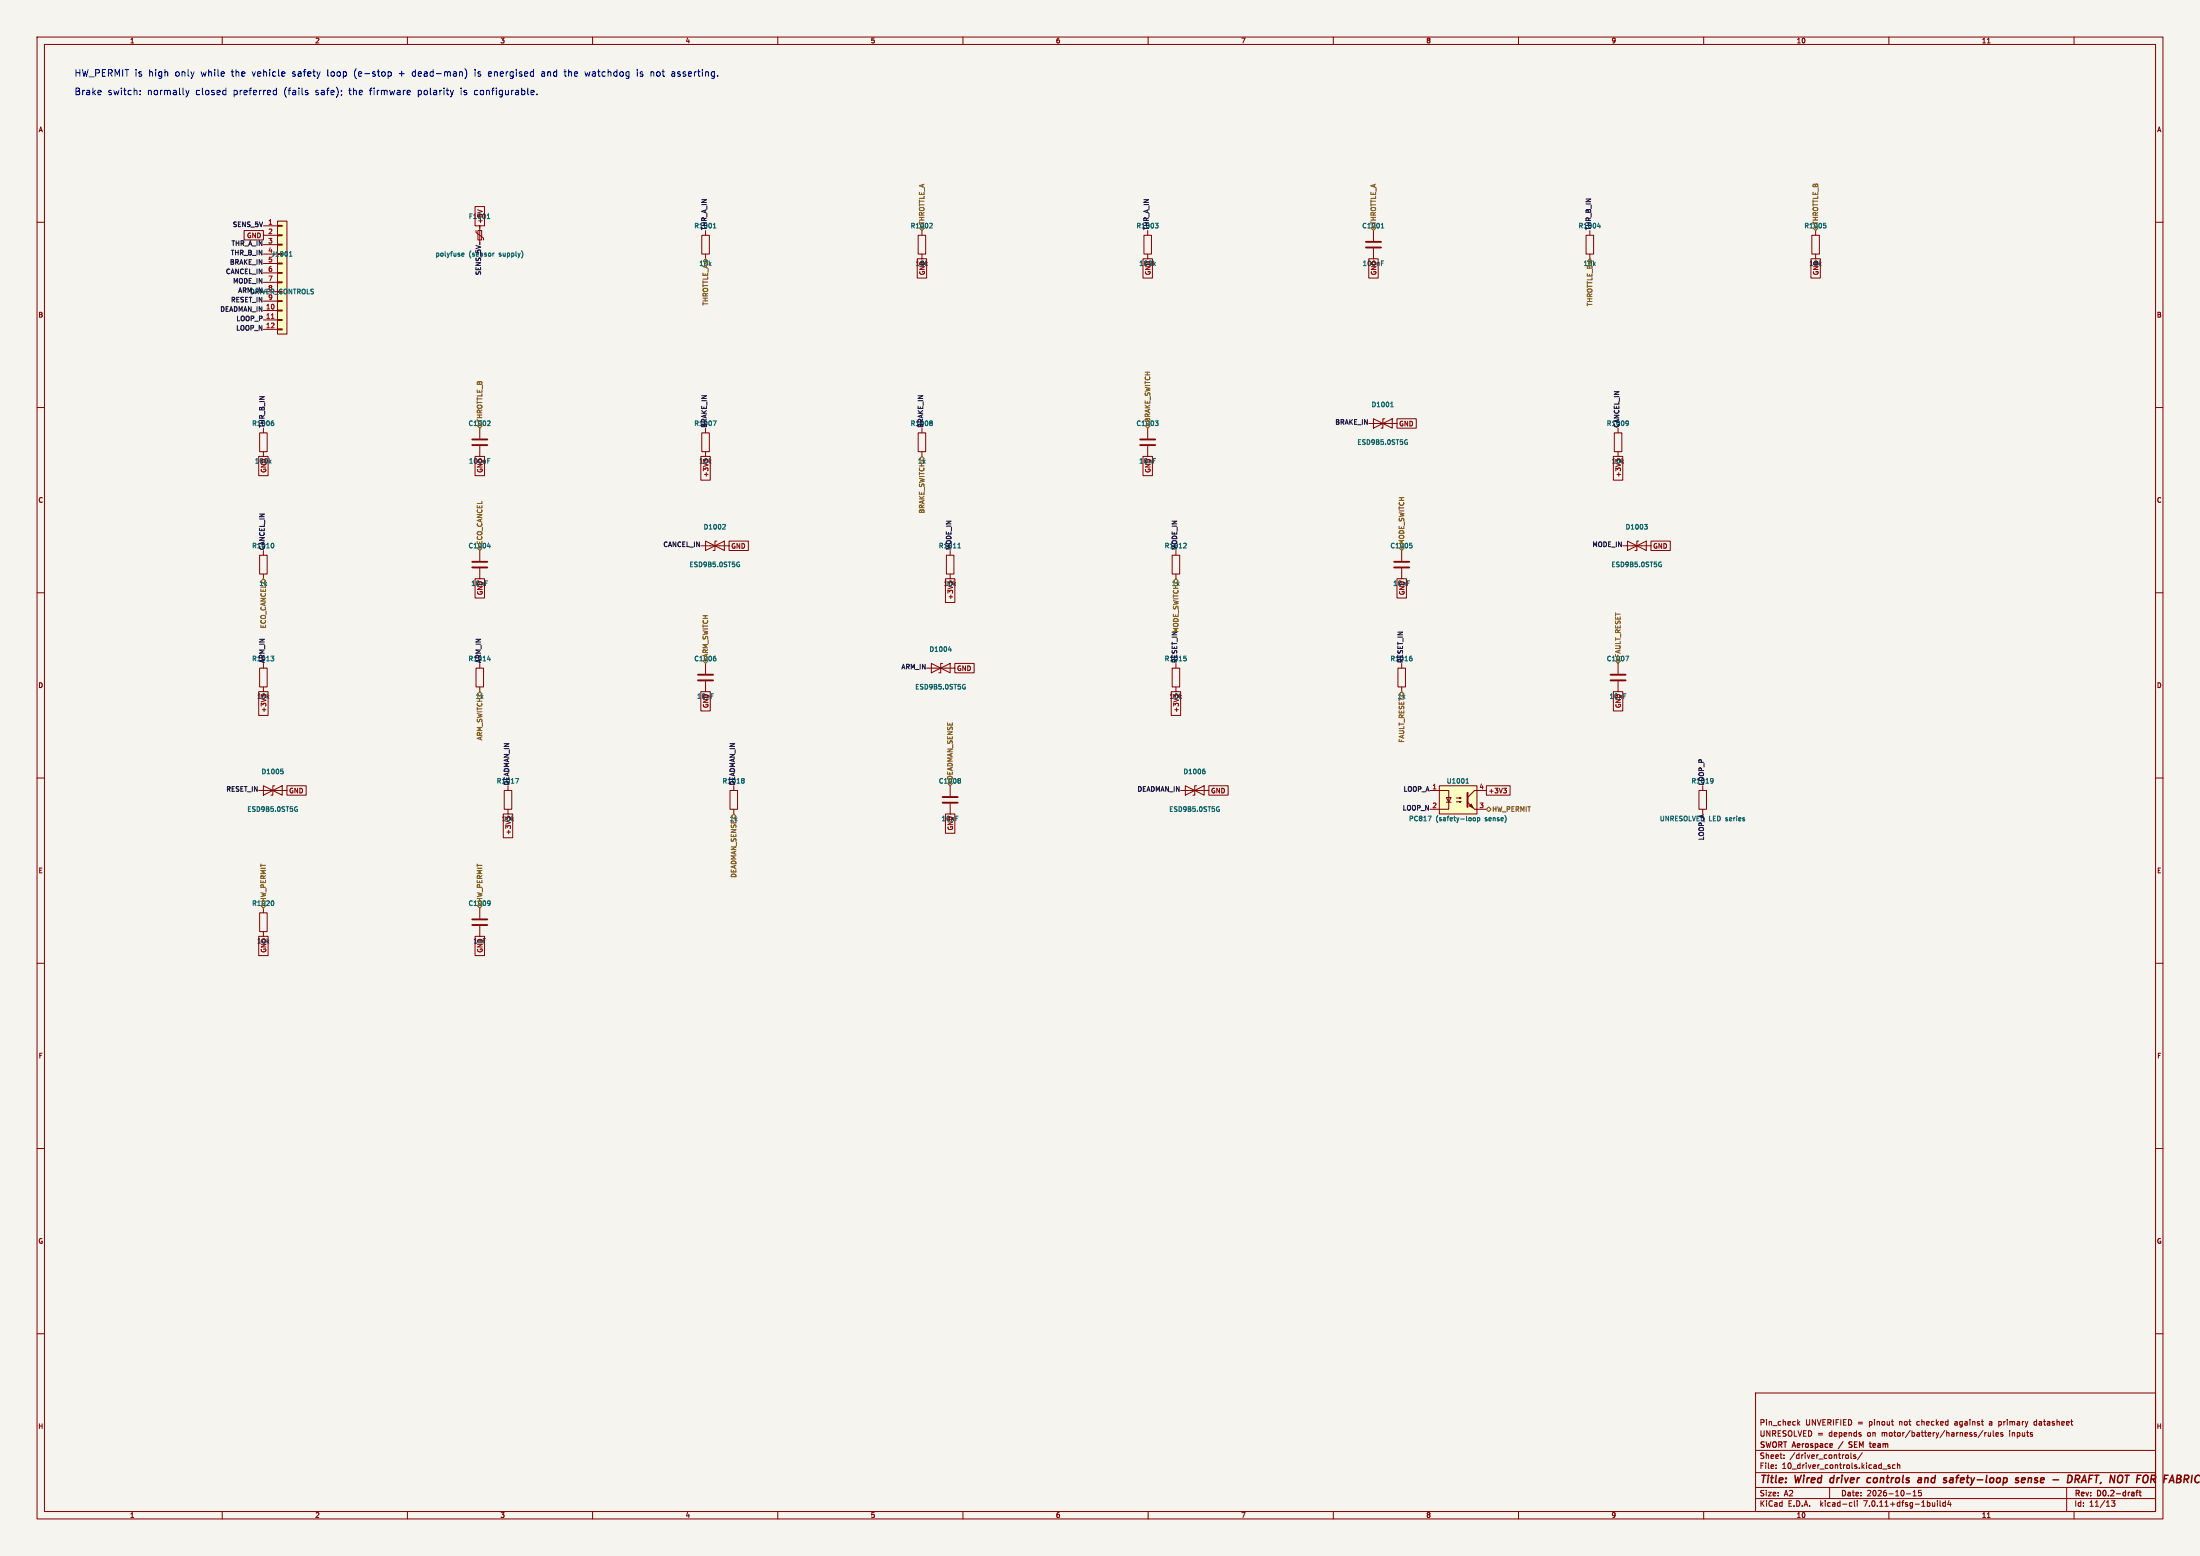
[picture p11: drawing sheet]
<svg xmlns="http://www.w3.org/2000/svg" width="594mm" height="420mm" viewBox="0 0 594 420" stroke-linecap="round" stroke-linejoin="round" font-family="sans-serif">
<path d="M0 0h594v420h-594z" fill="#f5f4ef" stroke="#f5f4ef" stroke-width=".27"/>
<g fill="none" stroke="#840000" stroke-width=".27">
<path d="M10 10h574v400h-574zM12 12h570v396h-570zM60 10v2M110 10v2M160 10v2M210 10v2M260 10v2M310 10v2M360 10v2M410 10v2M460 10v2M510 10v2"/>
<path d="M536.6 11.6h.7M560 10v2M10 60h2M74.9 59.7h2.6v30.5h-2.6zM128.3 55.8h2.5v5.2h-2.5zM128.9 56.6l1.3 .5M582 60h2M65.9 62.2h5.2v2.6h-5.2zM71.1 61h3.8M71.1 63.5h3.8M71.1 66h3.8M71.1 68.6h3.8"/>
<path d="M71.1 71.1h3.8M71.1 73.7h3.8M71.1 76.2h3.8M71.1 78.7h3.8M74.9 76.1h1.3v.2h-1.3zM74.9 73.5h1.3v.3h-1.3zM74.9 71h1.3v.2h-1.3zM74.9 65.9h1.3v.3h-1.3zM74.9 63.4h1.3v.2h-1.3zM74.9 60.8h1.3v.3h-1.3zM128.5 62.2v.5l2.1 1.6v.5M129 62.2h1v2.6h-1z"/>
<path d="M129.5 61v5M189.5 63.5h2v5.1h-2zM190.5 62.2v1.3M190.5 68.6v1.3M247.6 69.9h2.6v5.2h-2.6zM247.9 63.5h2v5.1h-2zM248.9 62.2v1.3M248.9 68.6v1.3M308.6 69.9h2.5v5.2h-2.5zM308.9 63.5h2v5.1h-2zM309.9 62.2v1.3M309.9 68.6v1.3"/>
<path d="M369.6 69.9h2.5v5.2h-2.5zM370.8 62.2v2.8M370.8 67.1v2.8M428.2 63.5h2.1v5.1h-2.1zM429.3 62.2v1.3M429.3 68.6v1.3M488.9 69.9h2.6v5.2h-2.6zM489.2 63.5h2v5.1h-2zM490.2 62.2v1.3M490.2 68.6v1.3M71.1 83.8h3.8M71.1 86.4h3.8"/>
<path d="M71.1 88.9h3.8M71.1 81.3h3.8M74.9 88.8h1.3v.2h-1.3zM74.9 86.2h1.3v.3h-1.3zM74.9 83.7h1.3v.2h-1.3zM74.9 81.2h1.3v.2h-1.3zM10 110h2M70.1 116.8h2v5.1h-2zM71.1 115.6v1.2M129.5 115.6v2.8M189.5 116.8h2v5.1h-2zM190.5 115.6v1.2"/>
<path d="M247.9 116.8h2v5.1h-2zM248.9 115.6v1.2M309.9 115.6v2.8M369.6 114.3h7.6M370.8 113l2.6 1.3-2.6 1.3zM373.4 114.3l2.5-1.3v2.6zM373.9 113h-.5v2.6h-.5M377.2 113h5.2v2.6h-5.2zM435.9 116.8h2v5.1h-2zM436.9 115.6v1.2M582 110h2M69.8 123.2h2.6v5.2h-2.6z"/>
<path d="M71.1 121.9v1.3M128.3 123.2h2.5v5.2h-2.5zM129.5 120.4v2.8M189.2 123.2h2.6v6.4h-2.6zM190.5 121.9v1.3M248.9 121.9v1.3M308.6 123.2h2.5v5.2h-2.5zM309.9 120.4v2.8M435.6 123.2h2.5v6.4h-2.5zM436.9 121.9v1.3M10 160h2M70.1 149.9h2v5h-2z"/>
<path d="M71.1 148.6v1.3M71.1 154.9v1.3M128.3 156.2h2.5v5.2h-2.5zM129.5 148.6v2.8M129.5 153.4v2.8M189.2 147.3h7.6M190.5 146.1l2.5 1.2-2.5 1.3zM193 147.3l2.6-1.2v2.5zM193.5 146.1h-.5v2.5h-.5M196.8 146.1h5.3v2.5h-5.3zM255.3 156.2h2.5v6.4h-2.5zM255.5 149.9h2.1v5h-2.1z"/>
<path d="M256.5 148.6v1.3M256.5 154.9v1.3M316.5 149.9h2v5h-2zM317.5 148.6v1.3M317.5 154.9v1.3M377.2 156.2h2.5v5.2h-2.5zM378.5 148.6v2.8M378.5 153.4v2.8M438.1 147.3h7.7M439.4 146.1l2.6 1.2-2.6 1.3zM442 147.3l2.5-1.2v2.5zM442.5 146.1h-.5v2.5h-.5"/>
<path d="M445.8 146.1h5.2v2.5h-5.2zM582 160h2M71.1 179.1v1.2M129.5 179.1v1.2M190.5 179.1v2.8M251.5 179.1l2.5 1.2-2.5 1.3zM254.5 179.1h-.5v2.5h-.5M257.8 179.1h5.2v2.5h-5.2zM317.5 179.1v1.2M378.5 179.1v1.2M436.9 179.1v2.8M69.8 186.7h2.6v6.4h-2.6z"/>
<path d="M70.1 180.3h2v5.1h-2zM71.1 185.4v1.3M128.5 180.3h2.1v5.1h-2.1zM129.5 185.4v1.3M189.2 186.7h2.6v5.2h-2.6zM190.5 183.9v2.8M250.2 180.3h7.6M254 180.3l2.5-1.2v2.5zM316.2 186.7h2.6v6.4h-2.6zM316.5 180.3h2v5.1h-2zM317.5 185.4v1.3M377.4 180.3h2.1v5.1h-2.1z"/>
<path d="M378.5 185.4v1.3M435.6 186.7h2.5v5.2h-2.5zM436.9 183.9v2.8M10 210h2M69.8 213.4h7.7M71.1 212.1l2.6 1.3-2.6 1.2zM73.7 213.4l2.5-1.3v2.5zM74.2 212.1h-.5v2.5h-.5M77.5 212.1h5.2v2.5h-5.2zM135.9 219.7h2.5v6.4h-2.5zM136.1 213.4h2.1v5h-2.1zM137.2 212.1v1.3"/>
<path d="M137.2 218.4v1.3M197.1 213.4h2v5h-2zM198.1 212.1v1.3M198.1 218.4v1.3M255.3 219.7h2.5v5.2h-2.5zM256.5 212.1v2.8M256.5 216.9v2.8M318.8 213.4h7.6M320 212.1l2.6 1.3-2.6 1.2zM322.6 213.4l2.5-1.3v2.5zM323.1 212.1h-.5v2.5h-.5M326.4 212.1h5.2v2.5h-5.2z"/>
<path d="M386.1 213.4h5.1v3.1M388.6 212.1h10.2v7.6h-10.2zM390.5 215.3h1.3l-.6 1.2zM390.5 216.5h1.3M391.2 216.5v1.9h-5.1M393.2 216.4h1.3M393.2 215.4h1.3M398.1 218.4h3.2M401.3 212.1h6.4v2.5h-6.4zM401.3 213.4h-3.2l-1.9 1.9M405.9 212.8h.8l-.4 .4M406.5 213.2l.2 .3-.2 .5"/>
<path d="M458.7 213.4h2.1v5h-2.1zM459.7 212.1v1.3M459.7 218.4v1.3M582 210h2M10 260h2M69.8 252.7h2.6v5.2h-2.6zM70.1 246.4h2v5.1h-2zM71.1 245.1v1.3M71.1 251.5v1.2M128.3 252.7h2.5v5.2h-2.5zM129.5 245.1v2.8M129.5 249.9v2.8"/>
<path d="M582 260h2M10 310h2M582 310h2M10 360h2M474 376h108v32h-108zM582 360h2M474 397.5h108M474 391.5h108M479.5 396.2v.2M479.5 395.4v.2M481.7 393.5v.2M481.7 392.7v.2"/>
<path d="M485.4 383.2v1.5M485.5 384.1l.5 .6M486 383.7l-.6 .5M498.8 392.7l.3 .3v.4l-.3 .3M499.7 392.2v1.3l.3 .2M501 392.7h-.3l-.2 .2v.2l.5 .1v.4h-.5M502.5 387.2v.4M502.8 392.1l-1.3 1.9M508.3 396.5h1.2M510.3 395.4h-.3l-.3 .2 .1 .2 .5 .1v.4h-.6M510.7 383.7h.5M511.1 384.7h.1"/>
<path d="M511.7 395.4h-.5l-.2 .3 .1 .6h.6M512.3 395.5l.6-.1 .1 1M512.3 394.9v1.5M535.4 386.1l-1.3 1.9M535.9 386.7v1M536.3 386.7l-.4 .3M536.8 386.7l.1 .9 .6-.1M537.2 384.2v.4M537.5 386.7v1M538.2 386.2v1.3l.2 .2M538.9 387.2l.7-.2-.1-.3h-.4l-.2 .2 .1 .7h.5M539.7 384.6l.4 .1"/>
<path d="M539.7 383.7v1.5M540.1 383.7h-.4M540.7 386.7h-.3l-.2 .2v.2l.5 .1v.4h-.5M549.7 383.7l-.5 .3v.5l.5 .2M60 408v2M110 408v2M160 408v2M210 408v2M260 408v2M310 408v2M360 408v2M410 408v2"/>
<path d="M460 408v2M474 404.5h108M474 401.5h108M494 401.5v3M499.6 405.6h.4M500 406.5l-.4 .1M500.7 405.1v1.3l.2 .2M501.5 405.1v.1M501.5 405.6v1M510 408v2M514.7 403.2h1.2M516.5 403.8h.9"/>
<path d="M516.5 402.7l.5-.4v1.5M518.7 402.3h-.7v.7l.7-.1v.7l-.2 .2-.5-.2M523.1 405.1v.1M523.1 405.6v1M523.8 405.1v1.3l.2 .2M525.2 405.6h-.4l-.3 .3 .2 .6h.5M525.2 405.1v1.5M526.2 405l-.3 1.1h.9M526.6 405.6v1M536.6 409.6h.7M558 401.5v6.5M560 408v2"/>
<path d="M570.1 405.1h.9l-.5 .5 .5 .2v.6l-.3 .2-.6-.2"/>
</g>
<path d="M497.6 389.1l-1.3 1.9M499.2 390.6h.7M500.1 389.2h-.6l-.3 .3 .1 .3 .6 .2M506.2 389.7l-.5 .2 .1 .7 .4 .1M506.4 390l-.7 .2M576.7 402.8h.6M577.3 402.3l-.4 .2v1.3M577.6 402.8h.5M577.8 402.3v1.3l.3 .2" fill="none" stroke="#840000" stroke-width=".3"/>
<g fill="none" stroke="#840000" stroke-width=".4">
<path d="M494.3 399.1l-.2 .7 .3 .4M505.1 399h-.7l-.3 .8 .3 .4 .6-.1M517.8 399.9l.2 .3 .7-.1M518 399h.7v1.2M518.8 399.3l-.7 .1-.3 .3M526.6 399h.7M527.4 399.3l-.9 .2M545 399l-.4-.1-.4 .3 .7 .4v.5h-.8M545.8 399.5l1-.2-.1-.3-.5-.1-.3 .2-.1 1h.8M559.5 399.1a.72 .72 0 0 0-.6-.9h-.4l-.3 2h.5M560.8 399.2l.6 1M561.1 399.2l.4-.3v-.5l-.3-.2h-.7l-.3 2"/>
<path d="M562.2 399.6h.9M526.4 400.1h.9M561.9 400.2l.9-2 .5 2"/>
</g>
<g fill="none" stroke="#006464" stroke-width=".27">
<path d="M131.5 59h.8M131.7 58l.2-.3v1.3M78.1 69.2h.8M78.3 68.2l.2-.3v1.3M124.7 68.7l.6-.1-.1-.2-.3-.1-.2 .2v.6h.5M133.4 68.3l-.3 .3M141 68l.2 .6-.2 .8M192.6 61.5h.7M192.7 60.6l.2-.3v1.2M251.5 60.3l.2 .2v.3l-.8 .7h.8M311.6 71.2l.4 .5M311.9 60.3h.8l-.4 .5"/>
<path d="M312 70.9l-.5 .4M312.5 60.8l.2 .2-.2 .5M372.9 61.5h.8M373 71h.4M373 70.4h.6M373 60.6l.3-.3v1.2M431.3 61.1h.8M431.9 60.7v.8M492.4 60.3h.6M492.8 60.8l.2 .2-.2 .5M73.6 113.6h.2M73.7 114.1l.2 .2-.2 .6"/>
<path d="M132.1 113.6l.3 .3-.1 .3-.7 .7h.8M192.5 113.6h.9l-.6 1.3M251.5 113.6l.2 .3-.2 .3 .2 .4-.2 .3M311.9 113.6h.8l-.4 .5M312.5 114.1l.2 .2-.2 .6M375.5 109.8h.7M375.6 108.8l.2-.3v1.3M379.7 118.7l.3 .1M379.8 119.4h.2v.4l-.3 .2M439.5 113.6l.2 .3-.2 .9M439.7 114.2l-.2 .2M72.8 124.6l.4 .4"/>
<path d="M73.2 124.2l-.5 .5M131.7 124.4h.4M131.7 123.8h.6M73.6 146.6a.8 .8 0 0 1 0 1.3M131.6 147.5h.8M132.2 147.1v.8M195.6 141.5l.3 .3-.1 .3-.7 .7h.8M199.3 151.7l.3 .1M199.5 152.4h.2v.5l-.4 .1M258.6 147.9h.8M258.7 146.9l.3-.3v1.3M320.1 146.6l.2 .3v.3l-.8 .7h.8"/>
<path d="M380.6 146.6h.6M381 147.1l.3 .3-.3 .5M444 141.5h.8l-.5 .5M444.5 142l.3 .3-.3 .5M448.2 151.7l.4 .1M448.4 152.4h.2v.5l-.4 .1M73.1 177.1h.8l-.4 .5M73.7 177.6l.2 .2-.2 .6M131.6 178h.8M132.2 177.5v.9M192.9 177.1h.3M193.1 177.6l.2 .2-.2 .6"/>
<path d="M256.1 175.4h.8M256.7 175v.8M319.6 177.1h.7M320.1 177.6l.2 .2-.2 .6M380.9 177.1h.2M381 177.6l.3 .2-.3 .6M438.9 177.1h.9l-.6 1.3M260.3 184.7l.3 .1M260.4 185.5h.3v.4l-.4 .1M75.8 207.6h.6M76.2 208.1l.3 .2-.3 .6M79.9 217.7l.4 .1"/>
<path d="M80.1 218.5h.2v.4l-.4 .1M139.2 210.1h.8l-.5 1.3M200.7 210.1l.2 .3M200.9 210.4h.1M200.9 210.4l-.2 .3 .2 .2-.2 .5M259.1 210.1l.3 .3M259.4 210.4h.1M259.4 210.4l-.3 .3 .3 .2-.3 .5M325 207.6h.3M325.2 208.1l.2 .2-.2 .6M328.9 217.7l.3 .1M329 218.5h.2v.4l-.3 .1"/>
<path d="M395.8 211.4h.7M395.9 210.4l.3-.3v1.3M462.3 210.1l.3 .3-.3 .9M462.6 210.7l-.3 .2M385.6 220.3h.8l-.5 1.3M397.8 220.8h.5v.7l-.5-.1zM398.9 220.8l.4-.1 .2 .3-.1 .5h-.5M398.9 220.7v1.3M73.6 243.1a.79 .79 0 0 1 0 1.3M132.1 243.1l.3 .3-.3 1M132.4 243.7l-.3 .2"/>
</g>
<g fill="none" stroke="#840000" stroke-width=".51">
<path d="M368.8 66.8h4.1M368.8 65.3h4.1M127.5 118.6h4.1M307.8 118.6h4.1M127.5 120.1h4.1M307.8 120.1h4.1M127.5 153.2h4.1M127.5 151.6h4.1M376.4 153.2h4.1M376.4 151.6h4.1M188.5 183.6h4M188.5 182.1h4"/>
<path d="M434.8 183.6h4.1M434.8 182.1h4.1M254.5 216.7h4.1M254.5 215.1h4.1M396.2 214v3.8M127.5 249.7h4.1M127.5 248.2h4.1"/>
</g>
<g fill="#ffffc2" stroke="#ffffc2" stroke-width=".27">
<path d="M388.6 212.1h10.2v7.6h-10.2z"/>
<path d="M74.9 59.7h2.6v30.5h-2.6z"/>
</g>
<g fill="#840000" stroke="#840000" stroke-width=".27">
<path d="M396.2 216.5l1.9 1.9z"/>
<path d="M396.7 217.6l.6-.6 .5 1.1z"/>
</g>
<path d="M73.3 85.9h.7" fill="none" stroke="#a90000" stroke-width=".27"/>
<path d="M189.9 70.5l.6-.6 .6 .6-.6 .6zM428.6 70.5l.7-.6 .6 .6-.6 .6zM248.9 123.2l.7 .6-.7 .7-.6-.7zM70.5 156.8l.6-.6 .7 .6-.7 .7zM316.9 156.8l.6-.6 .6 .6-.6 .7zM128.9 187.3l.6-.6 .7 .6-.7 .7zM377.8 187.3l.7-.6 .6 .6-.6 .7zM402 217.8l.6 .6-.6 .7-.7-.7zM197.5 220.3l.6-.6 .7 .6-.7 .7z" fill="none" stroke="#725600" stroke-width=".27"/>
<g fill="none" stroke="#0000c2" stroke-width=".27">
<path d="M76.8 19.5l.1 .3-.8 .2M104.8 19.4v1.8M104.8 19.5l.5-.1 .3 .3-.1 .8h-.7M124.6 19.4l.2 .2v1M125.5 18.5a2.06 2.06 0 0 1 0 2.8M128.3 18.8v.1M132 19.5v1M132.7 19.8l-.8 .2M146.4 19.4l-.1 .1M146.4 19.9l-.2 .2 .2 .5M152.3 19.4h.7M152.5 18.8v1.5l.3 .3"/>
<path d="M157.9 19.4l.4 1.2 .3-.9M172.1 18.8v.1M172.1 19.4v1.2M176.3 19.4l-.5 .1M181.4 19.5h.7M182 19.9h-.4l-.3 .2 .1 .4 .6 .1M37.8 25.4v.2M37.8 24.5v.1M50.2 24.4l.4 1.2M50.6 25.6l-.4 .6M51 24.4l-.4 1.2M60.8 24.4l.2 .1"/>
<path d="M61 23.8v1.8M61 25.5l-.2 .1M73.9 25.5h.7M73.9 24.5h.7M74.6 23.8v1.8M82.7 25l.4 .1 .1 .2-.6 .3M82.7 24.4l.4 .1M110.5 24.4l.3 .4-.9 .2M110.7 25.5l-.2 .1M122.4 24.4l-.4 1.2M143.6 24.4l.5 .1 .1 .3-.8 .2M144.1 25.5l-.5 .1"/>
<path d="M145 25.4v.2"/>
</g>
<g font-size="2.8" fill="#840000">
<text x="475" y="400.9">Title:</text>
<text x="484.7" y="400.9">Wired</text>
<text x="495" y="400.9">driver</text>
<text x="505.8" y="400.9">controls</text>
<text x="520.3" y="400.9">and</text>
<text x="528.1" y="400.9">safety-loop</text>
<text x="548.3" y="400.9">sense</text>
<text x="559.1" y="400.9">-</text>
<text x="563.9" y="400.9">DRAFT,</text>
<text x="576.1" y="400.9">NOT</text>
<text x="584.1" y="400.9">FOR</text>
<text x="592.3" y="400.9">FA</text>
</g>
<g font-size="2.5" fill="#0000c2">
<text x="20" y="20.9">HW_PERMIT is</text>
<text x="40.1" y="20.9">high</text>
<text x="47.3" y="20.9">only</text>
<text x="54.3" y="20.9">while</text>
<text x="62.7" y="20.9">the</text>
<text x="68.3" y="20.9">vehicle</text>
<text x="79.2" y="20.9">safety</text>
<text x="88.7" y="20.9">loop</text>
<text x="96" y="20.9">(e-stop</text>
<text x="108.2" y="20.9">+</text>
<text x="111.9" y="20.9">dead-man)</text>
<text x="128.9" y="20.9">is</text>
<text x="132.7" y="20.9">energised</text>
<text x="147.1" y="20.9">and</text>
<text x="153.5" y="20.9">the</text>
<text x="159.1" y="20.9">watchdog</text>
<text x="173.2" y="20.9">is</text>
<text x="177" y="20.9">not</text>
<text x="182.7" y="20.9">asserting.</text>
<text x="20" y="25.9">Brake</text>
<text x="29" y="25.9">switch:</text>
<text x="39.7" y="25.9">normally</text>
<text x="52.9" y="25.9">closed</text>
<text x="63.1" y="25.9">preferred</text>
<text x="76.8" y="25.9">(fails</text>
<text x="85.4" y="25.9">safe);</text>
<text x="94.6" y="25.9">the</text>
<text x="100.2" y="25.9">firmware</text>
<text x="113.3" y="25.9">polarity</text>
<text x="124.9" y="25.9">is</text>
<text x="128.7" y="25.9">configurable.</text>
</g>
<g font-size="2.1" fill="#840000">
<text x="475" y="388">UNRESOLVED =</text>
<text x="475" y="385">Pin_check</text>
<text x="487.4" y="385">UNVERIFIED</text>
<text x="493.8" y="388">depends</text>
<text x="501.6" y="385">=</text>
<text x="504.3" y="388">on</text>
<text x="504.8" y="385">pinout</text>
<text x="508.3" y="388">motor/battery/harness/rules</text>
<text x="513.1" y="385">not</text>
<text x="517.9" y="385">checked</text>
<text x="528.3" y="385">against</text>
<text x="537.8" y="385">a</text>
<text x="540.5" y="385">primary</text>
<text x="542.9" y="388">inputs</text>
<text x="550.2" y="385">datasheet</text>
<text x="475" y="394">Sheet:</text>
<text x="475" y="391.2">SWORT Aerospace</text>
<text x="483.2" y="394">/driver_controls/</text>
<text x="500.5" y="391.2">SEM</text>
<text x="506.8" y="391.2">team</text>
<text x="475" y="396.7">File:</text>
<text x="481.1" y="396.7">10_driver_controls.kicad_sch</text>
<text x="475" y="406.9">KiCad</text>
<text x="475" y="404.1">Size:</text>
<text x="481.7" y="404.1">A2</text>
<text x="482.7" y="406.9">E.D.A.</text>
<text x="491.6" y="406.9">kicad-cli</text>
<text x="497" y="404.1">Date:</text>
<text x="503.5" y="406.9">7.0.11+dfsg-1build4</text>
<text x="504" y="404.1">2026-10-15</text>
<text x="560" y="404.3">Rev:</text>
<text x="560" y="406.9">Id:</text>
<text x="564.1" y="406.9">11/13</text>
<text x="566.4" y="404.3">D0.2-draft</text>
</g>
<g font-size="1.8" fill="#840000">
<text x="35" y="11.9">1</text>
<text x="85" y="11.9">2</text>
<text x="135" y="11.9">3</text>
<text x="185" y="11.9">4</text>
<text x="235" y="11.9">5</text>
<text x="285" y="11.9">6</text>
<text x="335" y="11.9">7</text>
<text x="385" y="11.9">8</text>
<text x="435" y="11.9">9</text>
<text x="485" y="11.9">10</text>
<text x="535" y="11.9">11</text>
<text x="10.3" y="35.9">A</text>
<text x="582.3" y="35.9">A</text>
<text x="66.6" y="64.5">GND</text>
<text x="130.5" y="60.5" transform="rotate(-90 130.5 60.5)">+5V</text>
<text x="247.1" y="72">18k</text>
<text x="307.4" y="72">100k</text>
<text x="488.4" y="72">18k</text>
<text x="249.9" y="74.4" transform="rotate(-90 249.9 74.4)">GND</text>
<text x="310.8" y="74.4" transform="rotate(-90 310.8 74.4)">GND</text>
<text x="371.8" y="74.4" transform="rotate(-90 371.8 74.4)">GND</text>
<text x="491.2" y="74.4" transform="rotate(-90 491.2 74.4)">GND</text>
<text x="10.3" y="85.9">B</text>
<text x="582.3" y="85.9">B</text>
<text x="377.7" y="115.3">GND</text>
<text x="68.7" y="125.3">100k</text>
<text x="188.7" y="125.3">10k</text>
<text x="307.4" y="125.3">10nF</text>
<text x="435.1" y="125.3">10k</text>
<text x="72.1" y="127.7" transform="rotate(-90 72.1 127.7)">GND</text>
<text x="130.5" y="127.7" transform="rotate(-90 130.5 127.7)">GND</text>
<text x="191.5" y="129" transform="rotate(-90 191.5 129)">+3V3</text>
<text x="310.8" y="127.7" transform="rotate(-90 310.8 127.7)">GND</text>
<text x="437.8" y="129" transform="rotate(-90 437.8 129)">+3V3</text>
<text x="10.3" y="135.9">C</text>
<text x="582.3" y="135.9">C</text>
<text x="197.3" y="148.3">GND</text>
<text x="446.2" y="148.3">GND</text>
<text x="127.1" y="158.3">10nF</text>
<text x="130.5" y="160.8" transform="rotate(-90 130.5 160.8)">GND</text>
<text x="254.7" y="158.3">10k</text>
<text x="257.5" y="162" transform="rotate(-90 257.5 162)">+3V3</text>
<text x="376" y="158.3">10nF</text>
<text x="379.4" y="160.8" transform="rotate(-90 379.4 160.8)">GND</text>
<text x="10.3" y="185.9">D</text>
<text x="258.3" y="181.3">GND</text>
<text x="582.3" y="185.9">D</text>
<text x="69.3" y="188.8">10k</text>
<text x="188.1" y="188.8">10nF</text>
<text x="191.5" y="191.2" transform="rotate(-90 191.5 191.2)">GND</text>
<text x="315.7" y="188.8">10k</text>
<text x="434.4" y="188.8">10nF</text>
<text x="437.8" y="191.2" transform="rotate(-90 437.8 191.2)">GND</text>
<text x="72.1" y="192.4" transform="rotate(-90 72.1 192.4)">+3V3</text>
<text x="318.5" y="192.4" transform="rotate(-90 318.5 192.4)">+3V3</text>
<text x="77.9" y="214.3">GND</text>
<text x="326.9" y="214.3">GND</text>
<text x="401.8" y="214.3">+3V3</text>
<text x="135.3" y="221.8">10k</text>
<text x="254.1" y="221.8">10nF</text>
<text x="138.1" y="225.5" transform="rotate(-90 138.1 225.5)">+3V3</text>
<text x="257.5" y="224.3" transform="rotate(-90 257.5 224.3)">GND</text>
<text x="10.3" y="235.9">E</text>
<text x="582.3" y="235.9">E</text>
<text x="69.3" y="254.9">10k</text>
<text x="72.1" y="257.3" transform="rotate(-90 72.1 257.3)">GND</text>
<text x="127.7" y="254.9">1nF</text>
<text x="130.5" y="257.3" transform="rotate(-90 130.5 257.3)">GND</text>
<text x="10.3" y="285.9">F</text>
<text x="582.3" y="285.9">F</text>
<text x="10.3" y="335.9">G</text>
<text x="582.3" y="335.9">G</text>
<text x="10.2" y="385.9">H</text>
<text x="582.2" y="385.9">H</text>
<text x="35" y="409.9">1</text>
<text x="85" y="409.9">2</text>
<text x="135" y="409.9">3</text>
<text x="185" y="409.9">4</text>
<text x="235" y="409.9">5</text>
<text x="285" y="409.9">6</text>
<text x="335" y="409.9">7</text>
<text x="385" y="409.9">8</text>
<text x="435" y="409.9">9</text>
<text x="485" y="409.9">10</text>
<text x="535" y="409.9">11</text>
</g>
<g font-size="1.8" fill="#006464">
<text x="126.5" y="59.3">F1001</text>
<text x="72.3" y="70.9">5</text>
<text x="73.2" y="69.4">J1001</text>
<text x="117.5" y="69.4">polyfuse</text>
<text x="134.8" y="69.4">supply)</text>
<text x="367.8" y="72">100nF</text>
<text x="67.4" y="79.6">DRIVER_CONTROLS</text>
<text x="72.3" y="78.5">8</text>
<text x="72.3" y="81">9</text>
<text x="370.2" y="110.1">D1001</text>
<text x="126.5" y="125.3">100nF</text>
<text x="366.4" y="120.2">ESD9B5.0ST5G</text>
<text x="189.9" y="143.1">D1002</text>
<text x="438.8" y="143.1">D1003</text>
<text x="186" y="153.3">ESD9B5.0ST5G</text>
<text x="435" y="153.3">ESD9B5.0ST5G</text>
<text x="250.8" y="176.1">D1004</text>
<text x="247" y="186.3">ESD9B5.0ST5G</text>
<text x="70.5" y="209.1">D1005</text>
<text x="319.4" y="209.1">D1006</text>
<text x="390.5" y="211.7">U1001</text>
<text x="66.7" y="219.3">ESD9B5.0ST5G</text>
<text x="315.6" y="219.3">ESD9B5.0ST5G</text>
<text x="380.3" y="221.8">PC817</text>
<text x="387.7" y="221.8">(safety-loop</text>
<text x="401.1" y="221.8">sense)</text>
<text x="448.1" y="221.8">UNRESOLVED LED series</text>
</g>
<g font-size="1.8" fill="#0f0f0f">
<text x="62.8" y="61.5">SENS_5V</text>
<text x="187.3" y="61.8">R1001</text>
<text x="191" y="62.2" transform="rotate(-90 191 62.2)">THR_A_IN</text>
<text x="306.7" y="61.8">R1003</text>
<text x="310.4" y="62.2" transform="rotate(-90 310.4 62.2)">THR_A_IN</text>
<text x="426.1" y="61.8">R1004</text>
<text x="429.8" y="62.2" transform="rotate(-90 429.8 62.2)">THR_B_IN</text>
<text x="62" y="71.6">BRAKE_IN</text>
<text x="62.2" y="69.1">THR_B_IN</text>
<text x="62.4" y="66.6">THR_A_IN</text>
<text x="126.6" y="69.4">(sensor</text>
<text x="60.9" y="74.2">CANCEL_IN</text>
<text x="62.8" y="76.7">MODE_IN</text>
<text x="130.1" y="74.4" transform="rotate(-90 130.1 74.4)">SENS_5V</text>
<text x="62.3" y="81.8">RESET_IN</text>
<text x="64.2" y="79.3">ARM_IN</text>
<text x="59.4" y="84.3">DEADMAN_IN</text>
<text x="63.7" y="89.4">LOOP_N</text>
<text x="63.7" y="86.9">LOOP_P</text>
<text x="68" y="115.2">R1006</text>
<text x="71.6" y="115.6" transform="rotate(-90 71.6 115.6)">THR_B_IN</text>
<text x="187.3" y="115.2">R1007</text>
<text x="191" y="115.6" transform="rotate(-90 191 115.6)">BRAKE_IN</text>
<text x="245.8" y="115.2">R1008</text>
<text x="249.4" y="115.6" transform="rotate(-90 249.4 115.6)">BRAKE_IN</text>
<text x="360.4" y="114.8">BRAKE_IN</text>
<text x="433.7" y="115.2">R1009</text>
<text x="437.4" y="115.6" transform="rotate(-90 437.4 115.6)">CANCEL_IN</text>
<text x="68" y="148.2">R1010</text>
<text x="71.6" y="148.6" transform="rotate(-90 71.6 148.6)">CANCEL_IN</text>
<text x="179" y="147.8">CANCEL_IN</text>
<text x="253.4" y="148.2">R1011</text>
<text x="257.1" y="148.6" transform="rotate(-90 257.1 148.6)">MODE_IN</text>
<text x="314.3" y="148.2">R1012</text>
<text x="318" y="148.6" transform="rotate(-90 318 148.6)">MODE_IN</text>
<text x="429.8" y="147.8">MODE_IN</text>
<text x="68" y="178.7">R1013</text>
<text x="71.6" y="179.1" transform="rotate(-90 71.6 179.1)">ARM_IN</text>
<text x="126.4" y="178.7">R1014</text>
<text x="130.1" y="179.1" transform="rotate(-90 130.1 179.1)">ARM_IN</text>
<text x="314.3" y="178.7">R1015</text>
<text x="318" y="179.1" transform="rotate(-90 318 179.1)">RESET_INMODE_SWITCH</text>
<text x="375.3" y="178.7">R1016</text>
<text x="379" y="179.1" transform="rotate(-90 379 179.1)">RESET_IN</text>
<text x="243.3" y="180.9">ARM_IN</text>
<text x="61" y="213.9">RESET_IN</text>
<text x="134" y="211.7">R1017</text>
<text x="137.7" y="212.1" transform="rotate(-90 137.7 212.1)">DEADMAN_IN</text>
<text x="195" y="211.7">R1018</text>
<text x="198.6" y="212.1" transform="rotate(-90 198.6 212.1)">DEADMAN_IN</text>
<text x="307" y="213.9">DEADMAN_IN</text>
<text x="378.9" y="213.9">LOOP_A</text>
<text x="456.6" y="211.7">R1019</text>
<text x="460.3" y="212.1" transform="rotate(-90 460.3 212.1)">LOOP_P</text>
<text x="378.6" y="219">LOOP_N</text>
<text x="460.3" y="226.9" transform="rotate(-90 460.3 226.9)">LOOP_A</text>
</g>
<g font-size="1.8" fill="#a90000">
<text x="72.3" y="60.7">1</text>
<text x="72.3" y="63.2">2</text>
<text x="72.3" y="65.8">3</text>
<text x="72.3" y="68.3">4</text>
<text x="72.3" y="73.4">6</text>
<text x="72.3" y="75.9">7</text>
<text x="71.7" y="83.6">10</text>
<text x="71.7" y="86.1">11</text>
<text x="71.7" y="88.6">12</text>
<text x="386.6" y="213.1">1</text>
<text x="399.3" y="213.1">4</text>
<text x="386.6" y="218.2">2</text>
<text x="399.3" y="218.2">3</text>
</g>
<g font-size="1.8" fill="#725600">
<text x="245.8" y="61.8">R1002</text>
<text x="249.8" y="60.8" transform="rotate(-90 249.8 60.8)">THROTTLE_A</text>
<text x="367.7" y="61.8">C1001</text>
<text x="371.7" y="60.8" transform="rotate(-90 371.7 60.8)">THROTTLE_A</text>
<text x="487.1" y="61.8">R1005</text>
<text x="491.1" y="60.8" transform="rotate(-90 491.1 60.8)">THROTTLE_B</text>
<text x="188.7" y="72">10k</text>
<text x="427.4" y="72">10k</text>
<text x="191.4" y="82.6" transform="rotate(-90 191.4 82.6)">THROTTLE_A</text>
<text x="430.1" y="82.8" transform="rotate(-90 430.1 82.8)">THROTTLE_B</text>
<text x="126.4" y="115.2">C1002</text>
<text x="130.4" y="114.1" transform="rotate(-90 130.4 114.1)">THROTTLE_B</text>
<text x="306.7" y="115.2">C1003</text>
<text x="310.7" y="114.1" transform="rotate(-90 310.7 114.1)">BRAKE_SWITCH</text>
<text x="247.7" y="125.3">1k</text>
<text x="249.8" y="138.7" transform="rotate(-90 249.8 138.7)">BRAKE_SWITCH</text>
<text x="126.4" y="148.2">C1004</text>
<text x="130.4" y="147.1" transform="rotate(-90 130.4 147.1)">ECO_CANCEL</text>
<text x="375.3" y="148.2">C1005</text>
<text x="379.3" y="147.1" transform="rotate(-90 379.3 147.1)">MODE_SWITCH</text>
<text x="69.9" y="158.3">1k</text>
<text x="316.3" y="158.3">1k</text>
<text x="72" y="169.7" transform="rotate(-90 72 169.7)">ECO_CANCEL</text>
<text x="187.3" y="178.7">C1006</text>
<text x="191.4" y="177.6" transform="rotate(-90 191.4 177.6)">ARM_SWITCH</text>
<text x="433.7" y="178.7">C1007</text>
<text x="437.7" y="177.6" transform="rotate(-90 437.7 177.6)">FAULT_RESET</text>
<text x="128.3" y="188.8">1k</text>
<text x="377.2" y="188.8">1k</text>
<text x="130.4" y="200" transform="rotate(-90 130.4 200)">ARM_SWITCH</text>
<text x="379.3" y="200.6" transform="rotate(-90 379.3 200.6)">FAULT_RESET</text>
<text x="253.4" y="211.7">C1008</text>
<text x="257.4" y="210.6" transform="rotate(-90 257.4 210.6)">DEADMAN_SENSE</text>
<text x="196.9" y="221.8">1k</text>
<text x="402.8" y="219.3">HW_PERMIT</text>
<text x="199" y="237" transform="rotate(-90 199 237)">DEADMAN_SENSE</text>
<text x="68" y="244.7">R1020</text>
<text x="72" y="243.6" transform="rotate(-90 72 243.6)">HW_PERMIT</text>
<text x="126.4" y="244.7">C1009</text>
<text x="130.4" y="243.6" transform="rotate(-90 130.4 243.6)">HW_PERMIT</text>
</g>
</svg>
